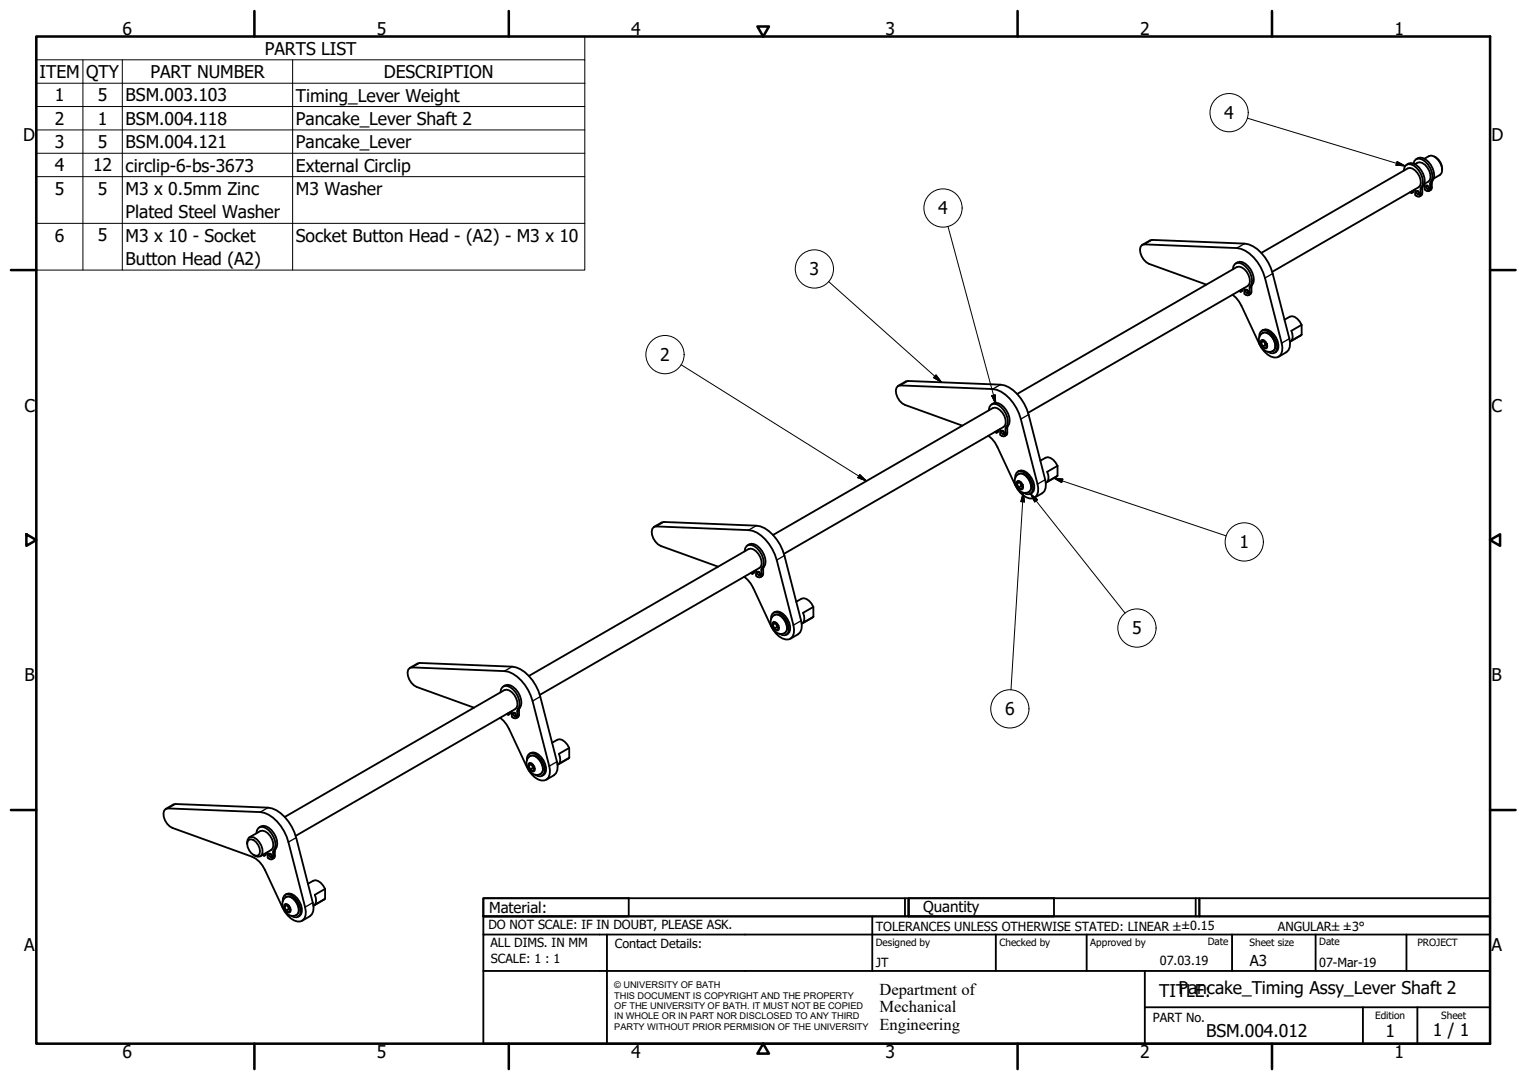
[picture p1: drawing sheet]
<svg xmlns="http://www.w3.org/2000/svg" width="420mm" height="297mm" viewBox="0 0 420 297" stroke-linecap="round" stroke-linejoin="round" font-family="sans-serif">
<!-- layer: Visible (ISO) -->
<g fill="none" stroke="#000" stroke-width=".51">
<path d="M386.3 46.9a1.6 1.6 0 0 1 .8-1.6 1.6 1.6 0 0 1 1.8 .2 5.5 5.5 0 0 1 2.5 5.4 2.69 2.69 0 0 0-.5 2.5l-.2 .5-.3 .2-1-.4v-1.6M387 45.3a1.96 1.96 0 0 1 2.7 .1 5.3 5.3 0 0 1 2.2 5.2 3.5 3.5 0 0 0-.6 2.9l-.7 .5M388.4 52.6v.5M388.9 52.3v.5l-.5 .3-.4-.2M388.9 45a1.5 1.5 0 0 1 2.4-1.2 5.4 5.4 0 0 1 2.7 5.5 2.82 2.82 0 0 0-.5 2.6l-.2 .5-.3 .2-1-.4v-1.7M389.3 45.2a1.88 1.88 0 0 1 2.8 .1 4.2 4.2 0 0 1 1.3 4.2l-1.5 1.1M389.7 43.8a2 2 0 0 1 2.6 .1 5.4 5.4 0 0 1 2.2 5.2 2.63 2.63 0 0 0-.5 2.5l-.3 .6-.5 .3M389.8 52.5l.6 .3v.7l-.6-.3zM390.2 52.6l.3 .6M391.5 51.3l-.1 .1M391.9 43.7l1.3-.8a2.34 2.34 0 0 1 2.7 1.3 3.6 3.6 0 0 1 .7 3.5l-2.1 1.4M392.5 51l.5 .3v.7l-.5-.3z"/>
<path d="M392.8 51.1l.4 .6M394.7 43.1a3.9 3.9 0 0 1 2.1 3.6M314.3 67.4l2.7-1.4 25.5 1a9.1 9.1 0 0 1 6.5 5.2l1.2 3.1 4.6 17.8a3.2 3.2 0 0 1-.9 3.8l-2.1 1.2M332 78.3l-15.8-5.7a4.3 4.3 0 0 1-2.4-4.8l.5-.4 .6-.2 25.4 1a9.7 9.7 0 0 1 7.3 6.7l5.1 19.5a3.1 3.1 0 0 1-1.4 3.9 5.4 5.4 0 0 1-4.8-3.7l-4.9-10.5-1.5-2.2-1-.8M339.2 74.1a1.6 1.6 0 0 1 .9-1.7 1.6 1.6 0 0 1 1.8 .3 5.4 5.4 0 0 1 2.5 5.3 2.83 2.83 0 0 0-.6 2.5l-.1 .6-.4 .2-.9-.5v-1.6M340 72.4a2.27 2.27 0 0 1 3.4 .8 4.4 4.4 0 0 1 .9 5.7v1.8l-.7 .5M341.9 79.5v.5l-.5 .3v-.5M342.8 79.6l.6 .4v.7l-.6-.4zM343.2 79.7l.3 .6M347 69.6l40.3-23.3a2.34 2.34 0 0 1 2.7 1.3 3.1 3.1 0 0 1 .3 3.9l-40.2 23.3M340.9 80l.5 .3M346.5 92.7a1.53 1.53 0 0 1 .6-1.7 1.53 1.53 0 0 1 1.8 .1 5 5 0 0 1 2.4 5.2l-.4 .6-.6 .3-.7-.1-.8-.4"/>
<path d="M346.9 92a1.62 1.62 0 0 1 2.6 0 4.1 4.1 0 0 1 1.3 4 2.33 2.33 0 0 1-3.9-.8 2.76 2.76 0 0 1 0-3.2zM347.2 91a1.8 1.8 0 0 1 2.5 .2 4.7 4.7 0 0 1 1.8 5.2l-.8 .6M347.3 93.6l.9 .4 .4 1.1-.4 .6-.8-.4-.4-1.1zM347.7 93.8l.5 1.1M347.7 93.8l-.7 .4M347.7 93.8h.1M348.2 94.9l-.8 .4M348.2 94.9l.4 .1M353.4 87.9l1.5-.8a2.35 2.35 0 0 1 2.7 1.3l.5 1M355.3 91l2.8-1.6 .1 2.7-2.9 1.6a2.68 2.68 0 0 0 0-2.7zM358.2 92.1l-3.3 1.9M247.1 106.1l2.1-1.2 .6-.1 25.5 1a9.1 9.1 0 0 1 6.5 5.2l1.2 3 4.6 17.9a3.3 3.3 0 0 1-.8 3.8l-2.2 1.2"/>
<path d="M264.8 117.1l-15.8-5.7a4.2 4.2 0 0 1-2.3-4.8l.4-.4 .6-.2 25.5 1a9.3 9.3 0 0 1 6.5 5.2l1.2 3.1 4.6 17.8a3 3 0 0 1-1.3 4 5.4 5.4 0 0 1-4.9-3.8l-4.9-10.4-.7-1.2-1.7-1.8M272.1 112.8a1.59 1.59 0 0 1 .8-1.6 1.59 1.59 0 0 1 1.8 .2 4.8 4.8 0 0 1 2 6.6v1.3l-.2 .5-.3 .2-1-.4v-1.6M272.8 111.2a1.96 1.96 0 0 1 2.7 .1 5.4 5.4 0 0 1 2.2 5.3 2.63 2.63 0 0 0-.5 2.4l-.1 .5-.7 .5M273.8 118.8l.4 .2M274.7 118.3v.5l-.5 .2v-.4M275.6 118.4l.6 .4v.7l-.6-.4zM276 118.5l.4 .6M279.9 108.4l60.4-34.9a2.45 2.45 0 0 1 2.7 1.2 3.7 3.7 0 0 1 .7 3.5l-.4 .5-60.4 34.8M279.3 131.5a1.54 1.54 0 0 1 .6-1.7 1.54 1.54 0 0 1 1.8 .1 5 5 0 0 1 2.4 5.2 1.52 1.52 0 0 1-2.5 .4M279.7 130.8a1.64 1.64 0 0 1 2.6 0 4 4 0 0 1 1.3 4 2.31 2.31 0 0 1-3.9-.8 2.77 2.77 0 0 1 0-3.2zM279.8 133l.7-.4 .5 1.1M280 129.7a1.89 1.89 0 0 1 2.5 .3 4.7 4.7 0 0 1 1.9 5.1l-.9 .7"/>
<path d="M280.2 132.4l.8 .4 .4 1.1-.3 .6-.9-.4-.4-1.1zM281 133.7l-.8 .4M281 133.7l.4 .1M286.3 126.7l1.4-.8a2.41 2.41 0 0 1 2.7 1.3l.6 .9M288.1 129.8l2.9-1.7v2.8l-2.8 1.6a2.8 2.8 0 0 0-.1-2.7zM291 130.9l-3.2 1.9M179.9 144.9l2.2-1.2 .6-.1 25.4 1a9.2 9.2 0 0 1 6.5 5.2l1.2 3 4.6 17.9a3.3 3.3 0 0 1-.8 3.8l-2.1 1.2M197.6 155.9l-15.8-5.7a4.2 4.2 0 0 1-2.3-4.8l.4-.5 .7-.1 25.4 1a9.1 9.1 0 0 1 6.5 5.2l1.2 3 4.6 17.9a3 3 0 0 1-1.3 4 5.4 5.4 0 0 1-4.9-3.8l-4.9-10.4-.6-1.2-1.8-1.9M204.9 151.6a1.6 1.6 0 0 1 .8-1.6 1.6 1.6 0 0 1 1.8 .2 5.4 5.4 0 0 1 2.5 5.4 2.69 2.69 0 0 0-.5 2.5l-.1 .5-.4 .2-1-.4v-1.6M205.7 150a2.24 2.24 0 0 1 3.3 .8 4.4 4.4 0 0 1 1 5.7l-.1 1.7-.7 .6M206.6 157.6l.4 .2M207.5 157v.6l-.5 .2v-.5"/>
<path d="M208.4 157.2l.7 .4v.6l-.7-.3zM208.8 157.3l.4 .6M212.7 147.1l60.4-34.8a2.34 2.34 0 0 1 2.7 1.2 3.7 3.7 0 0 1 .7 3.5l-.4 .4-60.4 34.9M212.1 170.3l.1-.9a1.45 1.45 0 0 1 2.4-.7 5 5 0 0 1 2.3 5.2 1.53 1.53 0 0 1-2.5 .4M212.6 169.6a1.62 1.62 0 0 1 2.5 0 4 4 0 0 1 1.3 4 2.32 2.32 0 0 1-3.9-.8 2.75 2.75 0 0 1 .1-3.2zM212.9 168.5a1.9 1.9 0 0 1 2.4 .2 4.8 4.8 0 0 1 1.9 5.2l-.8 .7M213 171.2l.8 .4 .4 1-.3 .7-.8-.4-.5-1.1zM213.4 171.4l.4 1M213.4 171.4l-.8 .4M213.4 171.4h.1M213.8 172.4l-.7 .5M213.8 172.4l.4 .2"/>
<path d="M219.1 165.5l1.4-.8a2.42 2.42 0 0 1 2.8 1.3l.5 .9M221 168.6l2.8-1.7v2.7l-2.8 1.7a2.77 2.77 0 0 0 0-2.7zM223.8 169.6l-3.2 2M112.8 183.7l2.7-1.4 25.4 1.1a9.1 9.1 0 0 1 6.5 5.2l1.3 3 4.5 17.9a3.3 3.3 0 0 1-.8 3.7l-2.1 1.3M130.4 194.6l-15.7-5.7a4.3 4.3 0 0 1-2.4-4.7l.5-.5 .6-.1 25.4 1a9.7 9.7 0 0 1 7.2 6.7l5.1 19.4a3 3 0 0 1-1.3 3.9 5.3 5.3 0 0 1-4.9-3.7l-4.8-10.4-1.5-2.3-1-.8M137.7 190.4a1.6 1.6 0 0 1 .8-1.6 1.6 1.6 0 0 1 1.9 .2 5.4 5.4 0 0 1 2.5 5.4 2.83 2.83 0 0 0-.6 2.5l-.1 .5-.4 .2-1-.4v-1.7M138.5 188.8a2 2 0 0 1 2.6 .1 4.8 4.8 0 0 1 1.7 6.4l-.1 1.7-.7 .5M139.4 196.4l.4 .2M140.4 195.8v.5l-.6 .3v-.5M141.3 196l.6 .3v.7l-.6-.3zM141.6 196.1l.4 .6M145.5 185.9l60.5-34.9a2.34 2.34 0 0 1 2.7 1.3 3.6 3.6 0 0 1 .7 3.5l-.4 .4-60.5 34.9"/>
<path d="M145 209.1a1.54 1.54 0 0 1 .6-1.7 1.54 1.54 0 0 1 1.8 0 5.1 5.1 0 0 1 2.4 5.2l-.4 .6-.6 .3h-.7l-.8-.4M145.4 208.4a1.62 1.62 0 0 1 2.6 0 4.1 4.1 0 0 1 1.3 4 2.33 2.33 0 0 1-4-.9 2.76 2.76 0 0 1 .1-3.1zM145.7 207.3a1.83 1.83 0 0 1 2.5 .2 4.8 4.8 0 0 1 1.8 5.2l-.8 .7M145.8 210l.8 .4 .5 1-.4 .7-.8-.5-.4-1zM146.2 210.2l.4 1M146.2 210.1v.1M146.2 210.2l-.7 .4M146.6 211.2l-.7 .4M146.6 211.2l.4 .2M151.9 204.3l1.5-.8a2.35 2.35 0 0 1 2.7 1.3l.5 .9M153.8 207.3l2.8-1.6v2.7l-2.8 1.6a2.68 2.68 0 0 0 0-2.7zM156.6 208.4l-3.2 2"/>
<path d="M45.6 222.5l.6-.2 25.4 1.1a9.8 9.8 0 0 1 7.3 6.7l5 19.4a3 3 0 0 1-1.2 3.9 5.5 5.5 0 0 1-4.9-3.7l-4.9-10.4a7 7 0 0 0-3.5-3.7l-21.9-7.9a4.2 4.2 0 0 1-2.4-4.7zM45.6 222.5l2.1-1.2 .6-.2 25.4 1a9.3 9.3 0 0 1 6.6 5.3l1.2 3 4.6 17.9a3.2 3.2 0 0 1-.9 3.7l-2.1 1.2M68 232.1a1.43 1.43 0 0 1 .4-1.5 1.43 1.43 0 0 1 1.5-.3 4.1 4.1 0 0 1 2.1 4.8 1.49 1.49 0 0 1-2.2 0M68.5 231a2.15 2.15 0 0 1 2.5 1.4 2.23 2.23 0 0 1 0 2.9 2.21 2.21 0 0 1-2.5-1.5 2.16 2.16 0 0 1 0-2.8zM68.6 230.3l3-1.7a2.39 2.39 0 0 1 2.7 1.3 3.7 3.7 0 0 1 .7 3.4l-.4 .5-3 1.7M70.5 229.2a1.59 1.59 0 0 1 .9-1.6 1.59 1.59 0 0 1 1.8 .2 4.8 4.8 0 0 1 1.9 6.5v1.4l-.1 .5-.3 .2-1-.4v-1.7M71.3 227.6a1.96 1.96 0 0 1 2.6 .1 4.8 4.8 0 0 1 1.7 6.3v1.8l-.8 .5M72.2 235.1l.5 .3M73.2 234.6v.5l-.5 .3v-.5M74.1 234.8l.6 .3v.7l-.6-.3zM74.5 234.9l.3 .5M78.4 224.7l60.4-34.9a2.42 2.42 0 0 1 2.7 1.3 3.7 3.7 0 0 1 .7 3.4l-.4 .5-60.5 34.9"/>
<path d="M77.8 247.9l.1-.9 .3-.6a1.9 1.9 0 0 1 2.8 .4 4.2 4.2 0 0 1 1.2 5.2l-.6 .3h-.7l-.8-.4M78.2 247.1a1.6 1.6 0 0 1 2.6 .1 3.9 3.9 0 0 1 1.3 3.9 2.32 2.32 0 0 1-3.9-.8 2.72 2.72 0 0 1 0-3.2zM78.3 249.4l.7-.5 .5 1.1M78.5 246.1a1.89 1.89 0 0 1 2.5 .2 4.7 4.7 0 0 1 1.8 5.2l-.8 .6M78.7 248.8l.8 .4 .4 1-.4 .6-.8-.4-.4-1zM79.5 250l-.8 .4M79.5 250l.4 .2M84.7 243.1l1.5-.9a2.39 2.39 0 0 1 2.7 1.4l.6 .9M86.6 246.1l2.9-1.6v2.7l-2.9 1.6a2.8 2.8 0 0 0 0-2.7zM89.5 247.2l-3.3 1.9"/>
</g>
<!-- layer: Visible Narrow (ISO) -->
<g fill="none" stroke="#000" stroke-width=".36">
<path d="M391.4 53.1l-.5 .3M391.4 51.8l-.5 .3M391.5 51.2l-.4 .3M394 51.6l-.5 .3M394 50.3l-.5 .3M394.2 49.7l-.5 .3M317 66l-2.1 1.2M342.5 67l-2.2 1.2M344.3 78.9l-.5 .3M344.5 78.4l-.5 .3M350.2 75.3l-2.1 1.2M344.3 80.3l-.5 .2"/>
<path d="M346.9 93.6l.4-.2a1.8 1.8 0 0 1 1.4 2.3l-.4 .2a1.8 1.8 0 0 1-1.4-2.3zM347.4 91.6a2.31 2.31 0 0 1 2.6 1.2 2.9 2.9 0 0 1 .2 3.7M354.8 93.1l-2.1 1.3M249.8 104.8l-2.1 1.2M275.3 105.8l-2.1 1.2M277.2 117.7l-.5 .3M277.2 119l-.5 .3M277.3 117.1l-.5 .3M283 114l-2.1 1.3M279.7 132.4l.4-.2a1.78 1.78 0 0 1 1.4 2.3l-.3 .2a1.77 1.77 0 0 1-1.5-2.3zM280.2 130.4a2.24 2.24 0 0 1 2.6 1.2 2.94 2.94 0 0 1 .3 3.7M287.6 131.9l-2.1 1.2"/>
<path d="M182.7 143.6l-2.1 1.2M208.1 144.6l-2.1 1.2M210 156.5l-.5 .3M210 157.8l-.5 .3M210.2 155.9l-.5 .3M215.8 152.8l-2.1 1.2M212.6 171.2l.3-.3a1.8 1.8 0 0 1 1.4 2.4l-.3 .2a1.79 1.79 0 0 1-1.4-2.3zM213 169.2a2.24 2.24 0 0 1 2.6 1.2 3.6 3.6 0 0 1 .7 3.3l-.4 .4M220.4 170.7l-2.1 1.2M115.5 182.3l-2.1 1.3M140.9 183.4l-2.1 1.2M142.8 195.3l-.5 .3"/>
<path d="M142.8 196.6l-.5 .3M143 194.7l-.5 .3M148.7 191.6l-2.2 1.2M145.4 210l.3-.3a1.8 1.8 0 0 1 1.5 2.3l-.4 .3a1.78 1.78 0 0 1-1.4-2.3zM145.9 207.9a2.24 2.24 0 0 1 2.5 1.3 2.9 2.9 0 0 1 .3 3.7M153.2 209.5l-2.1 1.2M48.3 221.1l-2.1 1.2M73.7 222.1l-2.1 1.3M75.6 234l-.5 .3M75.6 235.4l-.5 .3M75.8 233.5l-.5 .3M81.5 230.4l-2.1 1.2"/>
<path d="M78.2 248.8l.3-.3a1.77 1.77 0 0 1 1.5 2.3l-.4 .3a1.8 1.8 0 0 1-1.4-2.3zM78.7 246.7a2.62 2.62 0 0 1 3.1 2.1 2.25 2.25 0 0 1-.3 2.9M86.1 248.3l-2.2 1.2"/>
</g>
<!-- layer: Visible (ISO) -->
<g fill="#000">
<circle cx="280.5" cy="132.6" r=".25"/>
<circle cx="79" cy="248.9" r=".25"/>
</g>
<!-- layer: Symbol (ISO) -->
<g fill="none" stroke="#000" stroke-width=".28">
<path d="M10 16.5v-6.5h150.9v6.5M10 16.5h150.9v6.4M10 16.5v57.8h150.9v-51.4M22.8 16.5v57.8M33.7 16.5v57.8M80.5 16.5v57.8M10 22.9h150.9M10 29.3h150.9M10 35.7h150.9M343.2 32.5l43.5 13.1M10 42.1h150.9M10 48.6h150.9"/>
<path d="M384.4 44.4l2.3 1.2-2.6-.2zM10 61.4h150.9M228 77.5l31.1 27.6M260.8 62.3l13.2 48.8M187.4 100.3l51 32M257.6 103.1l1.5 2-2.2-1.2zM272.9 108.8l.9-.2 .2 2.5zM236.6 130.5l1.8 1.8-2.4-.9zM281.5 135.5l.4 2.5h-1zM281.5 135.5l-3.3 54.2M283.5 135.8l2 1.6-.8 .7zM283.5 135.8l26.1 32.8"/>
<path d="M289.9 131.5l2.5 .3-.3 .9zM289.9 131.5l47.5 15.9"/>
<circle cx="338.2" cy="31" r="5.3"/>
<circle cx="259.5" cy="57.2" r="5.3"/>
<circle cx="224.1" cy="74" r="5.3"/>
<circle cx="183" cy="97.5" r="5.3"/>
<circle cx="342.4" cy="149.1" r="5.3"/>
<circle cx="312.8" cy="172.7" r="5.3"/>
<circle cx="277.9" cy="195" r="5.3"/>
</g>
<!-- layer: Border (ISO) -->
<g fill="none" stroke="#000" stroke-width=".7">
<path d="M10 10h400v277h-400zM70 3v7M140 3v7M208.4 7.3h3.2l-1.6 2.7zM280 3v7M350 3v7M3 74.3h7M410 74.3h7M7.3 146.9l2.7 1.6-2.7 1.6zM410 148.5l2.7-1.6v3.2zM3 222.8h7M410 222.8h7"/>
<path d="M70 287v7M140 287v7M210 287l1.6 2.8h-3.2zM280 287v7M350 287v7"/>
</g>
<!-- layer: Title (ISO) -->
<g fill="none" stroke="#000" stroke-width=".51">
<path d="M133 247h40v5h-40zM133 247h117v5h-117zM133 257v-5h277v5M133 257h277v30h-277zM167 257v30M240 252v15M249 247v5M250 247h40v5h-40zM250 247h80v5h-80zM274 257v10M299 257v10M329 247v5"/>
<path d="M330 247h80v5h-80zM339 257v10M362 257v10M387 257v10M133 267h277M315 277h95M315 267v20M375 277v10M390 277v10"/>
</g>
<!-- layer: Symbol (ISO) -->
<g fill="#000" stroke="#000" stroke-width=".28">
<path d="M384.1 45.4l2.6 .2zM384.4 44.4l2.3 1.2-2.6-.2zM256.9 103.9l2.2 1.2zM257.6 103.1l1.5 2-2.2-1.2zM272.9 108.8l1.1 2.3zM272.9 108.8l.9-.2 .2 2.5zM236 131.4l2.4 .9zM236.6 130.5l1.8 1.8-2.4-.9zM281.5 135.5l.4 2.5zM281.5 135.5l.4 2.5h-1zM283.5 135.8l2 1.6zM283.5 135.8l2 1.6-.8 .7z"/>
<path d="M289.9 131.5l2.5 .3zM289.9 131.5l2.5 .3-.3 .9z"/>
</g>
<g font-size="4.8">
<text x="33.7" y="9.6">6</text>
<text x="103.7" y="9.6">5</text>
<text x="173.7" y="9.6">4</text>
<text x="243.7" y="9.6">3</text>
<text x="313.7" y="9.6">2</text>
<text x="383.7" y="9.6">1</text>
<text x="72.9" y="15">PARTS LIST</text>
<text x="10.9" y="21.4">ITEM</text>
<text x="23.7" y="21.5">QTY</text>
<text x="41.4" y="21.4">PART NUMBER</text>
<text x="105.6" y="21.5">DESCRIPTION</text>
<text x="15.1" y="27.9">1</text>
<text x="26.9" y="27.8">5</text>
<text x="34.6" y="27.9">BSM.003.103</text>
<text x="81.4" y="27.9">Timing_Lever Weight</text>
<text x="15.1" y="34.3">2</text>
<text x="26.9" y="34.3">1</text>
<text x="34.6" y="34.3">BSM.004.118</text>
<text x="81.4" y="34.4">Pancake_Lever Shaft 2</text>
<text x="336.9" y="32.7">4</text>
<text x="6.3" y="38.9">D</text>
<text x="15.1" y="40.7">3</text>
<text x="26.9" y="40.7">5</text>
<text x="34.6" y="40.7">BSM.004.121</text>
<text x="81.4" y="40.8">Pancake_Lever</text>
<text x="410.4" y="38.9">D</text>
<text x="15.1" y="47.1">4</text>
<text x="25.6" y="47.1">12</text>
<text x="34.6" y="47.2">circlip-6-bs-3673</text>
<text x="81.4" y="47.2">External Circlip</text>
<text x="15.1" y="53.5">5</text>
<text x="26.9" y="53.5">5</text>
<text x="34.6" y="53.6">M3 x 0.5mm Zinc</text>
<text x="81.4" y="53.6">M3 Washer</text>
<text x="34.6" y="60">Plated Steel Washer</text>
<text x="258.2" y="59">4</text>
<text x="15.1" y="66.4">6</text>
<text x="26.9" y="66.4">5</text>
<text x="34.6" y="66.5">M3 x 10 - Socket</text>
<text x="81.4" y="66.5">Socket Button Head - (A2) - M3 x 10</text>
<text x="34.6" y="72.9">Button Head (A2)</text>
<text x="222.8" y="75.8">3</text>
<text x="181.7" y="99.3">2</text>
<text x="6.7" y="113.2">C</text>
<text x="410.4" y="113.2">C</text>
<text x="341" y="150.8">1</text>
<text x="311.5" y="174.5">5</text>
<text x="6.8" y="187.4">B</text>
<text x="410.4" y="187.4">B</text>
<text x="276.5" y="196.8">6</text>
<text x="6.7" y="261.7">A</text>
<text x="410.4" y="261.7">A</text>
<text x="319" y="274.2">TITLE:</text>
<text x="324.2" y="273.4">Pancake_Timing Assy_Lever Shaft 2</text>
<text x="331.9" y="285.3">BSM.004.012</text>
<text x="381.2" y="285.3">1</text>
<text x="394.2" y="285">1 / 1</text>
<text x="33.7" y="291">6</text>
<text x="103.7" y="290.9">5</text>
<text x="173.7" y="290.9">4</text>
<text x="243.7" y="291">3</text>
<text x="313.7" y="291">2</text>
<text x="383.7" y="290.9">1</text>
</g>
<g font-size="4.6">
<text x="242" y="273.7">Department of</text>
<text x="242" y="278.4">Mechanical</text>
<text x="242" y="283.2">Engineering</text>
</g>
<g font-size="4.1">
<text x="134.6" y="251.1">Material:</text>
<text x="254" y="250.8">Quantity</text>
<text x="343.9" y="265.6">A3</text>
</g>
<g font-size="3.5">
<text x="134.4" y="255.6">DO NOT SCALE: IF IN DOUBT, PLEASE ASK.</text>
<text x="241" y="256">TOLERANCES UNLESS OTHERWISE STATED: LINEAR ±±0.15</text>
<text x="351.6" y="256">ANGULAR±±3°</text>
<text x="134.9" y="260.6">ALL DIMS. IN MM</text>
<text x="169.2" y="260.6">Contact Details:</text>
<text x="135.1" y="264.8">SCALE: 1 : 1</text>
<text x="241" y="266">JT</text>
<text x="319.2" y="265.5">07.03.19</text>
<text x="363" y="266">07-Mar-19</text>
<text x="317.2" y="281.2">PART No.</text>
</g>
<g font-size="2.8">
<text x="241" y="260.1">Designed by</text>
<text x="275" y="260.1">Checked by</text>
<text x="300" y="260.1">Approved by</text>
<text x="332.3" y="260">Date</text>
<text x="343.8" y="260.1">Sheet size</text>
<text x="363" y="260">Date</text>
<text x="390" y="260.1">PROJECT</text>
<text x="378.4" y="280.1">Edition</text>
<text x="396.6" y="280.1">Sheet</text>
</g>
<g font-size="2.5">
<text x="169" y="271.9">© UNIVERSITY OF BATH</text>
<text x="169" y="274.7">THIS DOCUMENT IS COPYRIGHT AND THE PROPERTY</text>
<text x="169" y="277.5">OF THE UNIVERSITY OF BATH. IT MUST NOT BE COPIED</text>
<text x="169" y="280.4">IN WHOLE OR IN PART NOR DISCLOSED TO ANY THIRD</text>
<text x="169" y="283.2">PARTY WITHOUT PRIOR PERMISION OF THE UNIVERSITY</text>
</g>
</svg>
